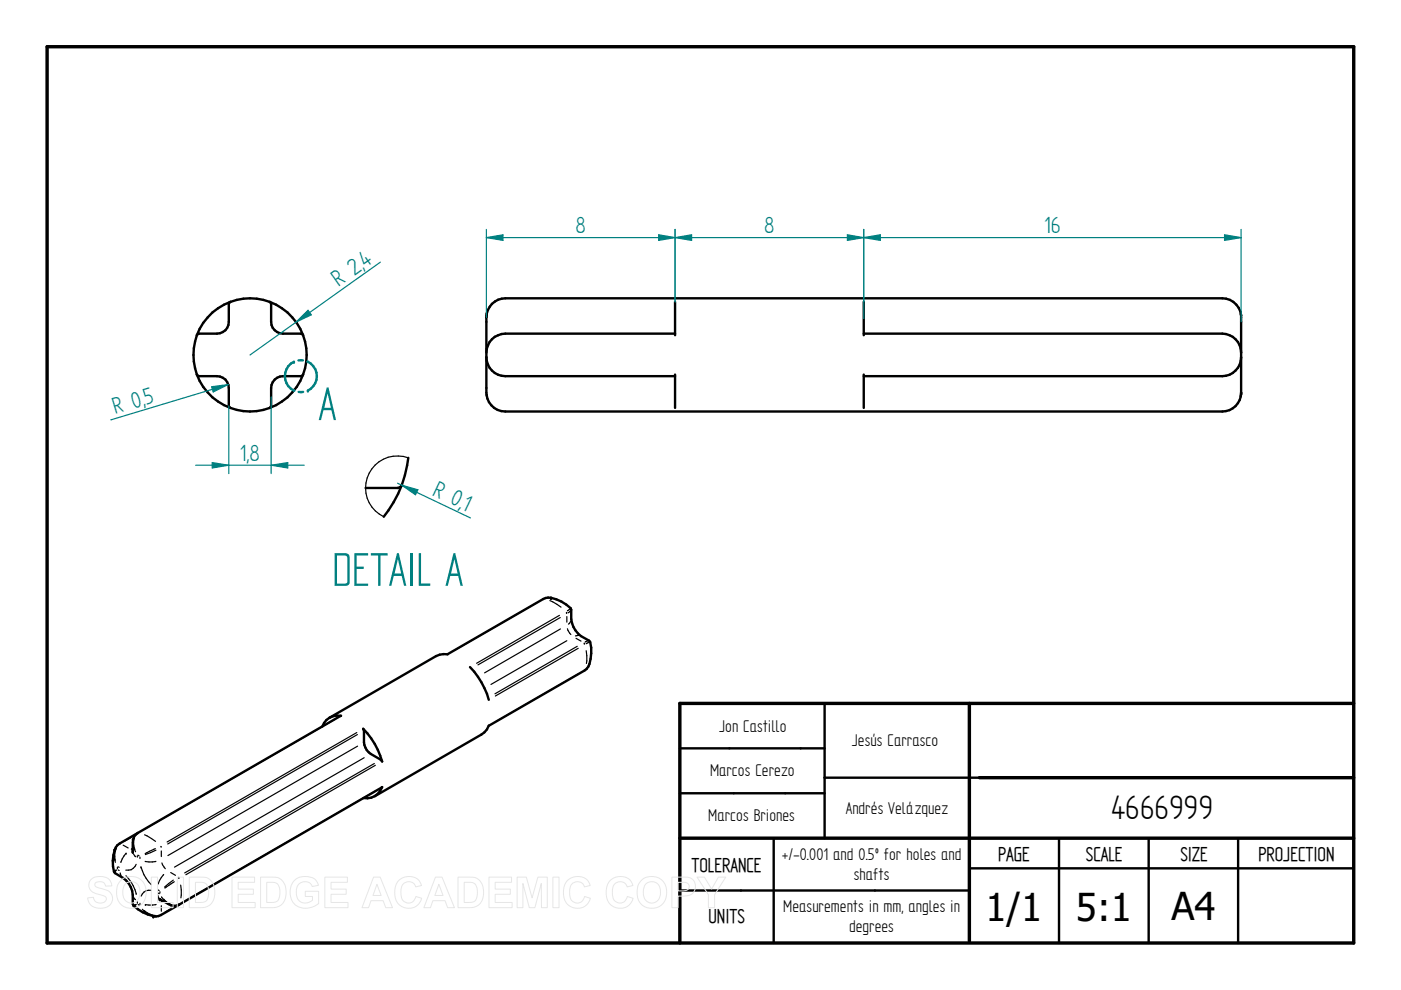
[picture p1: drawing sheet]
<svg xmlns="http://www.w3.org/2000/svg" width="297mm" height="210mm" viewBox="0 0 297 210" stroke-linecap="round" stroke-linejoin="round" font-family="sans-serif">
<path d="M10 9.9h277v190h-277zM205.5 149.1v50.5M287 149.1h-142.9v50.8M144.1 177.7h142.9M207.6 164.9h79.4" fill="none" stroke="#000" stroke-width=".72"/>
<g fill="none" stroke="#000" stroke-width=".51">
<path d="M41.7 71.1a12.4 12.4 0 0 0 0 8.3M41.7 79.4l.5 .4h3.8a2.46 2.46 0 0 1 2.5 2.5v3.7l.3 .5M41.7 79.4a12.2 12.2 0 0 0 7.1 7.1M48.8 64a11.8 11.8 0 0 1 8.4 0M48.8 64l-.3 .5v3.7a2.46 2.46 0 0 1-2.5 2.5h-3.8l-.5 .4M48.8 64a11.8 11.8 0 0 0-7.1 7.1M57.2 64l.3 .5v3.7a2.53 2.53 0 0 0 2.5 2.5h3.8l.5 .4M57.2 64a11.9 11.9 0 0 1 7.1 7.1M64.3 79.4l-.5 .4h-3.8a2.53 2.53 0 0 0-2.5 2.5v3.7l-.3 .5M64.3 71.1a11.8 11.8 0 0 1 0 8.3M64.3 79.4a12.2 12.2 0 0 1-7.1 7.1M103.1 75.7a4 4 0 0 0 4 4.1h36"/>
<path d="M103.1 67.3v8.4M103.1 75.7v7.5M103.2 66.5v.4M143.1 64v7.1M143.1 79.4v7.1M143.1 70.7h-36a4 4 0 0 0-4 4.1M183.1 70.7h76.1a4 4 0 0 1 3.9 4.1M183.1 64v7.1M183.1 79.4v7.1M263.1 66.5v9.2M263.1 66.8a4.1 4.1 0 0 0-3.9-3.6h-152.1a4 4 0 0 0-4 4.1M263.1 75.7v7.5"/>
<path d="M263.1 75.7a4 4 0 0 1-3.9 4.1h-76.1M48.8 86.5a11.8 11.8 0 0 0 8.4 0M103.1 83.3l.1 .6M103.2 83.7a4 4 0 0 0 3.9 3.5h152.1a4 4 0 0 0 3.9-3.9v.6M94.9 138.7h-.9l-1.5 .4-22.7 13.1M116.8 126.7h-.6l-1 .3-20.3 11.7M116.8 126.7a8.7 8.7 0 0 1 4.2 2.2l.1 .4a5.7 5.7 0 0 0 3.8 6.5 6.6 6.6 0 0 1 .1 5M69.8 152.2l-.6 .5-.9 1.4M69.8 152.2l.8-.4h1.7l-43.1 24.8M77 154.5a16 16 0 0 1 4 7l-.3-.4a5.3 5.3 0 0 1-3.2-2.6l-.3-1.1v-2.5zM99.6 141.4a16.5 16.5 0 0 1 4 7M103.6 153.8l-.4 .8-1.1 1.1-22.6 13.1"/>
<path d="M125 140.8l-.2 .5-.9 .9-20.3 11.7M144.1 158.7h30.7M174.8 149.1v28.6M28.1 178.6v2M29.2 176.6a2.05 2.05 0 0 0-1 2M29.2 176.6l-4.3 2.6-.6 1M77 169.2a3.5 3.5 0 0 0 4-2.3l-43 24.9M144.1 168.2h30.7M164 177.7v22.2M207.6 164.9h-32.8M224.5 177.7v22.2M243.5 177.7v22.2"/>
<path d="M262.5 177.7v22.2M24.3 180.2a7.1 7.1 0 0 0 .1 4.9 5.9 5.9 0 0 1 3.6 3.8l.1 2.8M28.1 180.6v.1M28.2 191.7l.1 .4a9.2 9.2 0 0 0 4.2 2.1M34 190.7l1.7 1a2.14 2.14 0 0 0 2.3 .1M38 191.8l-3.9 2.2-.5 .2-1.1 .1M144.1 188.8h61.4M205.5 184.1h81.5"/>
</g>
<g fill="none" stroke="#000" stroke-width=".25">
<path d="M103.1 67.3h.1M263.1 67.3h.1M103.1 83.2h.1M263.1 83.2h.1M113.9 127.8l-17.6 10.1M115.3 127h-.1M116.3 126.7l-.7 .1M116.6 127.3l2.4 1.4M118.6 130.5l-17.6 10.1M118.8 130.9l-17.5 10.1M118.8 133.4l-16.1 9.3M120.1 129.8h.1"/>
<path d="M120.1 129.9v.1M120.2 135.8l-16.1 9.3M120.2 130.7v1.2M120.3 133.3l.7 1.2M120.8 129.2l-.5 .3M120.9 129.6l-.5 .3M121 131.7l-.5 .6M122.1 135.3l1.1 .6M122.4 137l-17.5 10.1M122.6 137.5l-17.6 10.1M122.8 134.7l-.8 .1M123.9 136.4h.1"/>
<path d="M123.9 136.4v.1M124.3 138l.1 1-.1 1.7M124.6 135.8l-.5 .3M124.8 136.2l-.5 .3M70.9 152.6l-40.3 23.2M75.6 155.3l-40.2 23.2M75.8 155.7l-40.2 23.2M75.8 158.2l-40.2 23.2M122.6 142.9l-17.5 10.1M124 142.1l-.1 .1M124.4 141.8h.1M124.8 141.2l-.4 .6"/>
<path d="M24.7 179.9l-.1 .1a3.6 3.6 0 0 0-.2 2.5M25.4 178.9h.2M26.1 179.2l1.1 .6M27.9 177.5l-1.6 .9M28.1 179.9l-.2 .1M28.2 179.3h.1M28.2 179.3l.5 1.3M28.4 177.7v1.5l.2 .9M28.5 177.6h.1M29.2 176.6h.1M30.6 177l2.4 1.4M32.9 179.9l-2.1 1.1"/>
<path d="M34.1 179.5l.1 .1M77.2 160.7l-40.2 23.2M79.4 161.9l-40.2 23.2M79.6 162.3l-40.2 23.2M79.6 167.7l-40.2 23.2M24.2 181.1l.3 1.7M24.4 184.9h.1M24.6 184.5l-.2 .4M24.7 184.4l-.4 .3M24.9 183.9v.3M25 183.8l.3 .1M25.1 184.4l.2 .2"/>
<path d="M25.5 185.1l.2 .7M26.7 185.7a8.2 8.2 0 0 1 2.2 3.7M26.7 180.9l-1.1 1.9M26.8 180.9h.1M27.9 180.2h.2M28.3 190.2l.4 .6M28.3 190.2h.1M28.3 181l.5 .7M28.5 192h.1M28.9 189.4h.1M28.9 183.3a1.98 1.98 0 0 1-2.2 1.2M28.9 191.8l-.5 .1"/>
<path d="M28.9 191.8l-.4 .2M29.1 181.4v.3M29.1 191.2v.3M29.2 181.3l.3 .2M29.3 191.8l.2 .1M29.7 181.7v.3M29.7 191.5v.3M29.9 183.8a8.2 8.2 0 0 0 2.2 3.8M29.9 183.8h.1M30.2 192.8l1.4 1.1M30.6 193l1.2 .8 1.1 .3M30.8 182.6l.8 .2 1.5-.2"/>
<path d="M30.8 191.8h.1M32.1 188.8a1.83 1.83 0 0 0-2.2 1.2M33.1 180.3l-2.3 .9M33.1 191.8l-.8 .1-1.4-.1M33.4 189.7l.3 .7M33.5 188.7l.2 .1M33.5 189.4l.3 .1M33.7 190.4h.1M33.9 189.1v.3M34.2 180.4v1.2M34.2 192v1.2M34.2 193.8l-.1 .2"/>
<path d="M34.2 190.2l.9 1M34.2 191v.2M34.3 183l.7 1.2M34.5 191.2l-.2 .1M34.7 190.6l.1 .2a3.2 3.2 0 0 0 2 1.1M34.7 185.4l-.9 1.3-.2 .7M36.2 185l1 .6M36.5 192.5l-1.5 .9M36.7 186.6l-1.8 1.5M37 186.9l-2 1.4M37.9 186h.1M37.9 186.1l.1 .1"/>
<path d="M38 191.7v.1M38.3 187.7l.1 1v1.7"/>
</g>
<g fill="#000">
<circle cx="103.1" cy="67.3" r=".25"/>
<circle cx="103.1" cy="83.3" r=".25"/>
<circle cx="263.1" cy="83.2" r=".25"/>
<circle cx="116.8" cy="126.7" r=".25"/>
<circle cx="24.3" cy="180.2" r=".25"/>
<circle cx="28.1" cy="180.6" r=".25"/>
<circle cx="28.1" cy="180.8" r=".25"/>
<circle cx="32.5" cy="194.3" r=".25"/>
<circle cx="33.8" cy="190.6" r=".25"/>
<circle cx="33.9" cy="190.6" r=".25"/>
<circle cx="33.9" cy="190.7" r=".25"/>
</g>
<path d="M80.6 55.6l-27.6 19.7M62.8 68.3l2.5-2.5 .7 1z" fill="none" stroke="#008080" stroke-width=".25"/>
<path d="M62.8 68.3l2.5-2.5 .7 1z" fill="#008080"/>
<path d="M45 98.1l3.5 .5-3.5 .6zM48.5 86v14.4M57.5 84.2v16.2" fill="none" stroke="#008080" stroke-width=".25"/>
<path d="M45 98.1l3.5 .5-3.5 .6z" fill="#008080"/>
<path d="M57.5 98.6l3.5-.5v1.1z" fill="none" stroke="#008080" stroke-width=".25"/>
<path d="M57.5 98.6l3.5-.5v1.1z" fill="#008080"/>
<path d="M41.5 98.6h23M44.9 82l3.5-.5-3.2 1.6zM48.4 81.5l-24.9 7.5" fill="none" stroke="#008080" stroke-width=".25"/>
<path d="M44.9 82l3.5-.5-3.2 1.6z" fill="#008080"/>
<path d="M67.2 79.8a3.4 3.4 0 0 1-1.9 3" fill="none" stroke="#008080" stroke-width=".51"/>
<circle cx="65.3" cy="82.8" r=".25" fill="#008080"/>
<path d="M62.3 76.7a3.4 3.4 0 0 0-1.9 3.1 3.4 3.4 0 0 0 2 3M63.3 83.1h1" fill="none" stroke="#008080" stroke-width=".51"/>
<circle cx="62.3" cy="76.7" r=".25" fill="#008080"/>
<path d="M63.3 76.4h.9M65.2 76.7a3.5 3.5 0 0 1 2 3.1" fill="none" stroke="#008080" stroke-width=".51"/>
<path d="M86.6 97.1l-.8 3.7-.6 2M85.2 102.8a25.7 25.7 0 0 1-3.8 6.8M85.2 102.8l-.5 .6-.4 .1h-6.8" fill="none" stroke="#000" stroke-width=".51"/>
<path d="M86.6 97.1a6.8 6.8 0 0 0-8.6 3.7 6.8 6.8 0 0 0 3.4 8.8" fill="none" stroke="#000" stroke-width=".25"/>
<path d="M84.3 102.4l15.4 7.4M85.2 102.9l3.4 .9-.5 1.1z" fill="none" stroke="#008080" stroke-width=".25"/>
<path d="M85.2 102.9l3.4 .9-.5 1.1z" fill="#008080"/>
<path d="M103.1 48.6v18.7M139.7 49.8l3.4 .6-3.4 .6zM143.1 48.6v15.4" fill="none" stroke="#008080" stroke-width=".25"/>
<path d="M139.7 49.8l3.4 .6-3.4 .6z" fill="#008080"/>
<path d="M103.1 50.4l3.5-.6v1.2z" fill="none" stroke="#008080" stroke-width=".25"/>
<path d="M103.1 50.4l3.5-.6v1.2z" fill="#008080"/>
<path d="M103.1 50.4h40M143.1 48.6v15.4M143.1 50.4l3.5-.6v1.2zM183.1 48.6v18.9" fill="none" stroke="#008080" stroke-width=".25"/>
<path d="M143.1 50.4l3.5-.6v1.2z" fill="#008080"/>
<path d="M179.7 49.8l3.4 .6-3.4 .6z" fill="none" stroke="#008080" stroke-width=".25"/>
<path d="M179.7 49.8l3.4 .6-3.4 .6z" fill="#008080"/>
<path d="M143.1 50.4h40M183.1 50.4l3.5-.6v1.2zM183.1 48.6v15.4M263.1 48.6v19.6" fill="none" stroke="#008080" stroke-width=".25"/>
<path d="M183.1 50.4l3.5-.6v1.2z" fill="#008080"/>
<path d="M259.6 49.8l3.5 .6-3.5 .6z" fill="none" stroke="#008080" stroke-width=".25"/>
<path d="M259.6 49.8l3.5 .6-3.5 .6z" fill="#008080"/>
<path d="M183.1 50.4h80" fill="none" stroke="#008080" stroke-width=".25"/>
<g fill="none" stroke="#e6e6e6" stroke-width=".21">
<path d="M19.3 186.5a3.1 3.1 0 0 1 4 .2l.4 1.1-1.3 .1a1.28 1.28 0 0 0-1-1 1.28 1.28 0 0 0-1.3 .5v.4a5.6 5.6 0 0 0 2.5 .9 1.98 1.98 0 0 1 1.2 2.4 1.98 1.98 0 0 1-2.2 1.5 2.48 2.48 0 0 1-3-2.2l1.2-.2a1.44 1.44 0 0 0 1.3 1.3 1.44 1.44 0 0 0 1.5-.9 1.18 1.18 0 0 0-1.4-.9 2.36 2.36 0 0 1-2.4-2l.1-.7zM25.8 186.5a3.3 3.3 0 0 1 3.9-.1 3.3 3.3 0 0 1 1.2 3.8 3.2 3.2 0 0 1-3.8 2.3 3.2 3.2 0 0 1-2.4-3.8 3 3 0 0 1 1.1-2.2zM26.5 187.5a1.87 1.87 0 0 1 2.2-.4 1.87 1.87 0 0 1 1 2.1 1.87 1.87 0 0 1-1.8 2.3 1.87 1.87 0 0 1-1.9-2.3l.1-.8zM32.1 186h1.3v5.3h3.3v1.1h-4.6zM37.6 186h1.3v6.4h-1.3zM40.1 186h2.4a2.79 2.79 0 0 1 3 3.3 2.79 2.79 0 0 1-2.9 3.1h-2.5zM41.4 187.1a2.64 2.64 0 0 1 2.5 .5 3.3 3.3 0 0 1-.3 3.5l-.8 .2h-1.4zM49.2 186h4.8v1.1h-3.5v1.4h3.2v1.1h-3.2v1.7h3.6v1.1h-4.9zM55.2 186h2.4a2.79 2.79 0 0 1 3.1 3.3 2.79 2.79 0 0 1-3 3.1h-2.5zM56.6 187.1a2.64 2.64 0 0 1 2.4 .5 3.3 3.3 0 0 1-.3 3.5l-.8 .2h-1.3zM62.3 186.8a3.6 3.6 0 0 1 4.6-.2l.6 1.1-1.3 .3a1.8 1.8 0 0 0-2.2-1 1.8 1.8 0 0 0-1.2 2.1 2.01 2.01 0 0 0 1.1 2.2 2.01 2.01 0 0 0 2.3-.4v-.8h-1.5v-1.1h2.9v2.6a3.8 3.8 0 0 1-5.5-.3 4 4 0 0 1 .2-4.5zM68.9 186h4.8v1.1h-3.5v1.4h3.2v1.1h-3.2v1.7h3.6v1.1h-4.9z"/>
<path d="M79.2 186h1.4l2.6 6.4h-1.4l-.6-1.4h-2.5l-.6 1.4h-1.4zM79.9 187.5l.9 2.4h-1.7zM84.5 186.7a2.87 2.87 0 0 1 4.9 1l-1.3 .3a1.6 1.6 0 0 0-1.8-1 1.6 1.6 0 0 0-1.3 1.7 2.19 2.19 0 0 0 1.3 2.7 1.55 1.55 0 0 0 1.9-1.3l1.2 .4a2.93 2.93 0 0 1-3.4 2 2.93 2.93 0 0 1-2.3-3.3v-.6a3.2 3.2 0 0 1 .8-1.9zM92.3 186h1.4l2.6 6.4h-1.4l-.5-1.4h-2.6l-.5 1.4h-1.4zM93 187.5l.9 2.4h-1.7zM97.1 186h2.4a2.79 2.79 0 0 1 3 3.3 2.79 2.79 0 0 1-2.9 3.1h-2.5zM98.4 187.1a2.64 2.64 0 0 1 2.4 .5 3.3 3.3 0 0 1-.2 3.5l-.9 .2h-1.3zM103.7 186h4.8v1.1h-3.5v1.4h3.2v1.1h-3.2v1.7h3.6v1.1h-4.9zM109.6 186h2l1.2 4.4 1.2-4.4h2v6.4h-1.2v-5.1l-1.4 5.1h-1.2l-1.3-5.1v5.1h-1.3zM117.2 186h1.3v6.4h-1.3zM120.3 186.7a2.87 2.87 0 0 1 4.8 1l-1.2 .3a1.6 1.6 0 0 0-1.9-1 1.6 1.6 0 0 0-1.2 1.7 2.19 2.19 0 0 0 1.3 2.7 1.55 1.55 0 0 0 1.8-1.3l1.3 .4a2.93 2.93 0 0 1-3.5 2 2.93 2.93 0 0 1-2.2-3.3v-.6a3.2 3.2 0 0 1 .8-1.9zM129.3 186.7a2.87 2.87 0 0 1 4.9 1l-1.2 .3a1.6 1.6 0 0 0-1.9-1 1.6 1.6 0 0 0-1.3 1.7 2.19 2.19 0 0 0 1.3 2.7 1.55 1.55 0 0 0 1.9-1.3l1.2 .4a2.93 2.93 0 0 1-3.4 2 2.93 2.93 0 0 1-2.3-3.3l.1-.6a3.2 3.2 0 0 1 .7-1.9z"/>
<path d="M136.2 186.5a3.3 3.3 0 0 1 3.9-.1 3.3 3.3 0 0 1 1.1 3.8 3.2 3.2 0 0 1-3.7 2.3 3.2 3.2 0 0 1-2.4-3.8 3 3 0 0 1 1.1-2.2zM136.9 187.5a1.87 1.87 0 0 1 2.2-.4 1.87 1.87 0 0 1 .9 2.1 1.87 1.87 0 0 1-1.8 2.3 1.87 1.87 0 0 1-1.8-2.3l.1-.8zM142.4 186h2.1a2.5 2.5 0 0 1 2.7 1 2.08 2.08 0 0 1-.1 2.2 2.08 2.08 0 0 1-2.1 .8h-1.2v2.4h-1.4zM143.8 187.1h.6a1.28 1.28 0 0 1 1.7 .9 1.22 1.22 0 0 1-1.6 .9h-.7zM147.8 186h1.5l1.6 2.5 1.4-2.5h1.6l-2.4 3.7v2.7h-1.3v-2.7z"/>
</g>
<g font-size="11.3" fill="#008080">
<text x="67.5" y="89.1">A</text>
<text x="70.4" y="124.2">DETAIL A</text>
</g>
<g font-size="8.1">
<text x="235.6" y="173.7">4666999</text>
<text x="208.9" y="195.3">1/1</text>
<text x="228.1" y="195.3">5:1</text>
<text x="248.4" y="195.1">A4</text>
</g>
<g font-size="5.6" fill="#008080">
<text x="122" y="49.5">8</text>
<text x="162" y="49.5">8</text>
<text x="221.4" y="49.5">16</text>
<text x="77.5" y="56.8" transform="rotate(-35 77.5 56.8)">4</text>
<text x="71.8" y="60.8" transform="rotate(-35 71.8 60.8)">R 2,</text>
<text x="24.4" y="87.8" transform="rotate(-17 24.4 87.8)">R 0,</text>
<text x="31" y="85.9" transform="rotate(-17 31 85.9)">5</text>
<text x="50.8" y="97.8">1,8</text>
<text x="91.5" y="104.9" transform="rotate(25 91.5 104.9)">R 0,</text>
<text x="97.7" y="107.9" transform="rotate(25 97.7 107.9)">1</text>
</g>
<g font-size="4.8">
<text x="146.6" y="184.8">TOLERANCE</text>
<text x="211.6" y="182.5">PAGE</text>
<text x="230.2" y="182.5">SCALE</text>
<text x="250.3" y="182.5">SIZE</text>
<text x="266.8" y="182.5">PROJECTION</text>
<text x="150.2" y="195.8">UNITS</text>
</g>
<g font-size="4.1">
<text x="152.5" y="155.1">Jon Castillo</text>
<text x="180.6" y="158.2">Jesús Carrasco</text>
<text x="150.5" y="164.5">Marcos Cerezo</text>
<text x="179.3" y="172.6">Andrés Velázquez</text>
<text x="150.2" y="174.1">Marcos Briones</text>
<text x="165.8" y="182.4">+/-0.001 and 0.5º for holes and</text>
<text x="181" y="186.6">shafts</text>
<text x="166.1" y="193.5">Measurements in mm, angles in</text>
<text x="180" y="197.6">degrees</text>
</g>
</svg>
